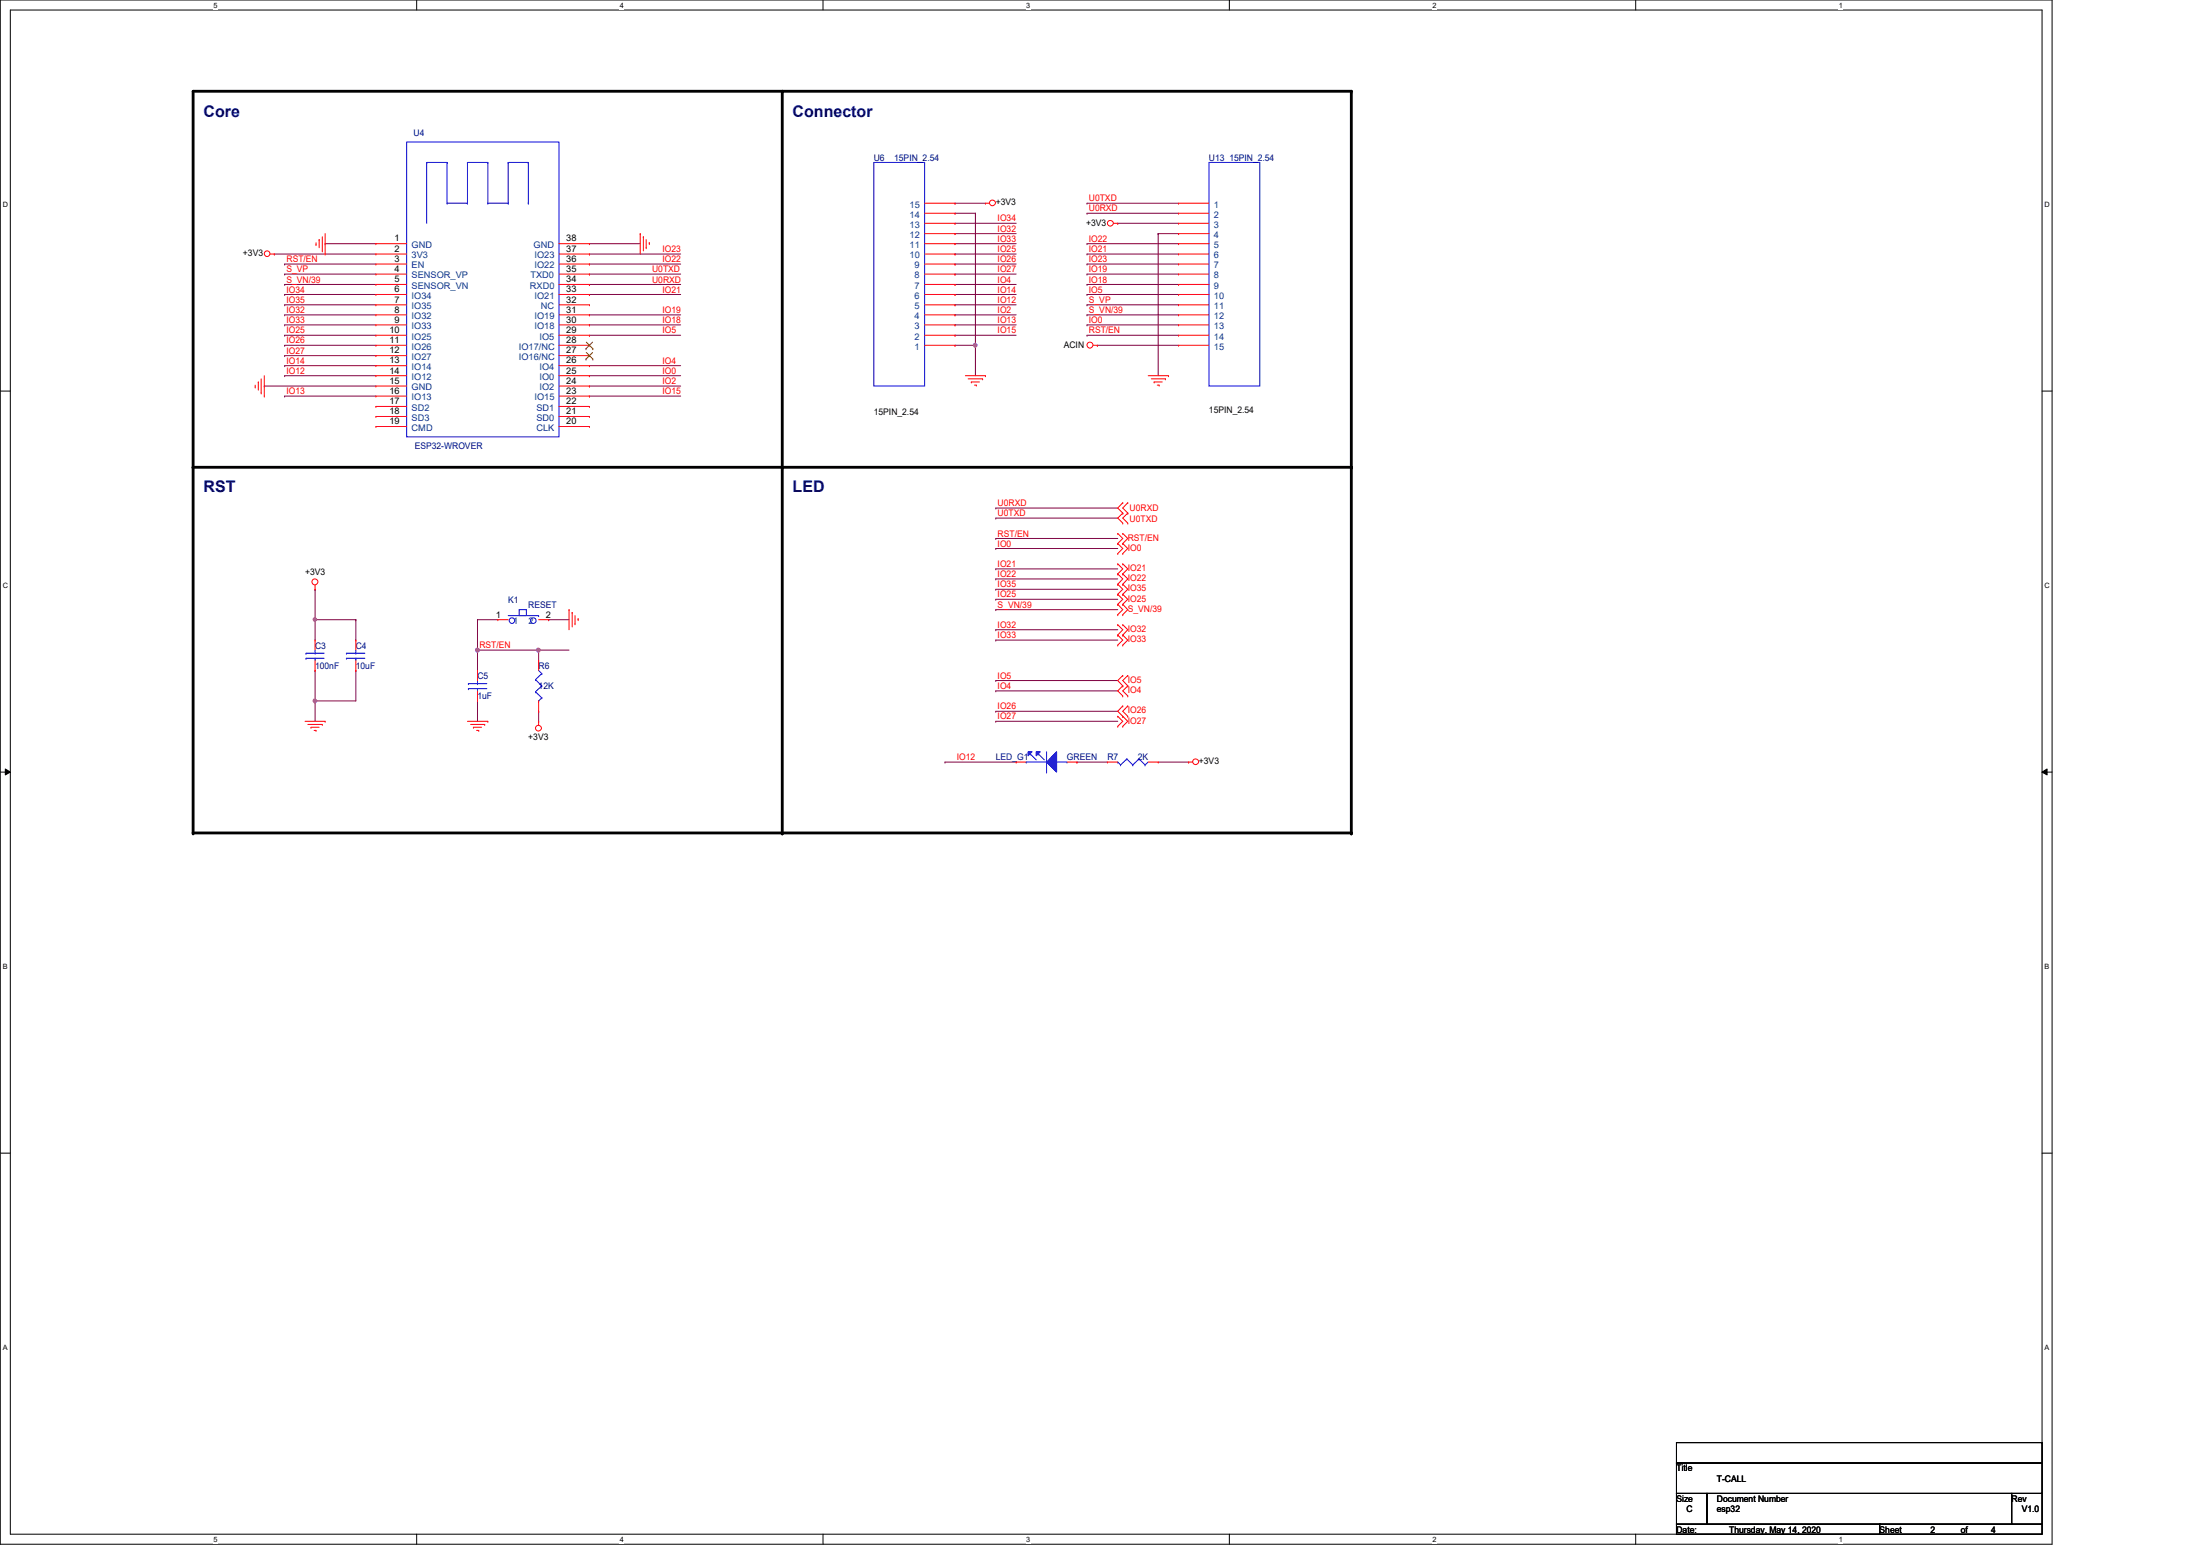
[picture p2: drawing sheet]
<svg xmlns="http://www.w3.org/2000/svg" width="297mm" height="210mm" viewBox="0 0 297 210" stroke-linecap="round" stroke-linejoin="round" font-family="sans-serif">
<path d="M0 0h277.1v208.4h-277.1zM1.4 1.4h274.3v205.7h-274.3z" fill="none" stroke="#000" stroke-width=".14"/>
<g fill="#fff">
<path d="M28.8 .1h.6v1.1h-.6z"/>
<path d="M28.8 207.2h.6v1.1h-.6z"/>
</g>
<path d="M56.3 0v1.4M56.3 207.1v1.3" fill="none" stroke="#000" stroke-width=".14"/>
<g fill="#fff">
<path d="M83.7 .1h.5v1.1h-.5z"/>
<path d="M83.7 207.2h.5v1.1h-.5z"/>
</g>
<path d="M111.1 0v1.4M111.1 207.1v1.3" fill="none" stroke="#000" stroke-width=".14"/>
<g fill="#fff">
<path d="M138.6 .1h.5v1.1h-.5z"/>
<path d="M138.6 207.2h.5v1.1h-.5z"/>
</g>
<path d="M166 0v1.4M166 207.1v1.3" fill="none" stroke="#000" stroke-width=".14"/>
<g fill="#fff">
<path d="M193.4 .1h.6v1.1h-.6z"/>
<path d="M193.4 207.2h.6v1.1h-.6z"/>
</g>
<path d="M220.8 0v1.4M220.8 207.1v1.3" fill="none" stroke="#000" stroke-width=".14"/>
<g fill="#fff">
<path d="M248.3 .1h.5v1.1h-.5z"/>
<path d="M248.3 207.2h.5v1.1h-.5z"/>
<path d="M.4 27.1h.7v1.1h-.7z"/>
<path d="M276.1 27.1h.7v1.1h-.7z"/>
<path d="M.4 78.5h.7v1.1h-.7z"/>
<path d="M276.1 78.5h.7v1.1h-.7z"/>
</g>
<path d="M0 52.8h1.4M275.7 52.8h1.4" fill="none" stroke="#000" stroke-width=".14"/>
<g fill="#fff">
<path d="M.4 129.9h.6v1.1h-.6z"/>
<path d="M276.1 129.9h.6v1.1h-.6z"/>
</g>
<path d="M0 104.2h1.4M.7 103.8l.7 .4-.7 .4zM275.7 104.2l.7-.4v.8zM275.7 104.2h1.4" fill="none" stroke="#000" stroke-width=".14"/>
<path d="M.7 103.8l.7 .4-.7 .4zM275.7 104.2l.7-.4v.8z" fill="#000"/>
<g fill="#fff">
<path d="M.4 181.4h.6v1.1h-.6z"/>
<path d="M276.1 181.4h.6v1.1h-.6z"/>
</g>
<path d="M0 155.7h1.4M275.7 155.7h1.4" fill="none" stroke="#000" stroke-width=".14"/>
<path d="M26.1 12.3h156.4v100.1h-156.4zM105.6 12.3v100.1M26.1 63.1h156.4" fill="none" stroke="#000" stroke-width=".38"/>
<g fill="#000">
<circle cx="105.6" cy="12.3" r=".19"/>
<circle cx="182.5" cy="12.3" r=".19"/>
<circle cx="26.1" cy="63.1" r=".19"/>
<circle cx="105.6" cy="63.1" r=".19"/>
<circle cx="182.5" cy="63.1" r=".19"/>
<circle cx="26.1" cy="112.4" r=".19"/>
<circle cx="105.6" cy="112.4" r=".19"/>
<circle cx="182.5" cy="112.4" r=".19"/>
</g>
<g fill="none" stroke="#7f003f" stroke-width=".14">
<path d="M37 34.3h.1M37 34.3h13.8M38.4 35.6h.1M38.4 37h.1M38.4 38.4h.1M38.4 39.8h.1M38.4 39.8h12.4M38.4 35.6h12.4M38.4 37h12.4M38.4 38.4h12.4M43.9 32.9h.1M43.9 32.9h6.9"/>
<path d="M79.6 32.9h.1M79.6 39.8h.1M79.6 37h.1M79.6 38.4h.1M79.6 34.3h.1M79.6 35.6h.1M79.6 32.9h6.8M79.6 39.8h12.3M79.6 35.6h12.3M79.6 34.3h12.3M79.6 37h12.3M79.6 38.4h12.3"/>
<path d="M35.7 52.1h.1M35.7 52.1h15.1M38.4 48h.1M38.4 46.6h.1M38.4 45.3h.1M38.4 53.5h.1M38.4 50.7h.1M38.4 49.4h.1M38.4 43.9h.1M38.4 41.1h.1M38.4 42.5h.1M38.4 50.7h12.4"/>
<path d="M38.4 48h12.4M38.4 46.6h12.4M38.4 45.3h12.4M38.4 42.5h12.4M38.4 43.9h12.4M38.4 49.4h12.4M38.4 53.5h12.4M38.4 41.1h12.4M79.6 50.7h.1M79.6 42.5h.1M79.6 43.9h.1M79.6 45.3h.1"/>
<path d="M79.6 52.1h.1M79.6 49.4h.1M79.6 53.5h.1M79.6 50.7h12.3M79.6 52.1h12.3M79.6 45.3h12.3M79.6 42.5h12.3M79.6 43.9h12.3M79.6 49.4h12.3M79.6 53.5h12.3M134.4 69.9h.1M134.4 68.6h.1"/>
<path d="M134.4 74h.1M134.4 72.7h.1M134.4 69.9h16.5M134.4 68.6h16.5M134.4 74h16.5M134.4 72.7h16.5M42.5 90.5h.1M42.5 90.5v4.1M127.6 102.9h.1M127.6 102.9h9.6M145.4 102.9h.1M145.4 102.9h4.1"/>
</g>
<path d="M42.3 94.4h.2l.2 .1v.3l-.2 .1-.2-.1z" fill-rule="evenodd" fill="#f0f"/>
<path d="M42.3 94.4h.2l.2 .1v.3l-.2 .1-.2-.1z" fill="none" stroke="#f0f" stroke-width=".14"/>
<path d="M42.5 94.6h.1M42.5 83.7h.1M42.5 83.7v2.7M48 90.5h.1M48 90.5v4.1h-5.5" fill="none" stroke="#7f003f" stroke-width=".14"/>
<path d="M42.3 83.5h.4l.1 .1-.1 .2-.2 .1-.2-.1z" fill-rule="evenodd" fill="#f0f"/>
<path d="M42.3 83.5h.4l.1 .1-.1 .2-.2 .1-.2-.1z" fill="none" stroke="#f0f" stroke-width=".14"/>
<g fill="none" stroke="#7f003f" stroke-width=".14">
<path d="M42.5 79.5h.1M42.5 79.5v4.2M134.4 78.1h.1M134.4 76.8h.1M134.4 79.5h.1M134.4 78.1h16.5M134.4 76.8h16.5M134.4 79.5h16.5M42.5 83.7h.1M42.5 94.6h.1M42.5 83.7h5.5M42.5 94.6v2.8"/>
<path d="M48 83.7h.1M48 83.7v2.7M72.7 87.8h.1M72.7 87.8v1.4M134.4 91.9h.1M134.4 93.3h.1M134.4 80.9h.1M134.4 82.3h.1M134.4 91.9h16.5M134.4 93.3h16.5M134.4 80.9h16.5M134.4 82.3h16.5"/>
</g>
<circle cx="72.7" cy="87.8" r=".26" fill="#f0f"/>
<circle cx="72.7" cy="87.8" r=".26" fill="none" stroke="#f0f" stroke-width=".14"/>
<path d="M64.5 83.7h.1M64.5 87.8h.1M64.5 94.6h.1M64.5 83.7v6.8M64.5 94.6v2.8M64.5 83.7h2.7M64.5 87.8h12.3M72.7 87.8h.1M74.1 83.7h.1M74.1 83.7h2.7" fill="none" stroke="#7f003f" stroke-width=".14"/>
<circle cx="64.5" cy="87.8" r=".26" fill="#f0f"/>
<circle cx="64.5" cy="87.8" r=".26" fill="none" stroke="#f0f" stroke-width=".14"/>
<g fill="none" stroke="#7f003f" stroke-width=".14">
<path d="M128.9 34.3h.1M128.9 35.6h.1M128.9 37h.1M128.9 38.4h.1M128.9 39.8h.1M128.9 34.3h8.3M128.9 35.6h8.3M128.9 37h8.3M128.9 38.4h8.3M128.9 39.8h8.3M146.8 35.6h.1M146.8 32.9h.1"/>
<path d="M146.8 28.8h.1M146.8 27.4h.1M146.8 35.6h12.3M146.8 32.9h12.3M146.8 28.8h12.3M146.8 27.4h12.3M150.9 30.1h.1M150.9 30.1h8.2M156.4 31.5h.1M156.4 31.5h2.7M128.9 45.3h.1M128.9 41.1h.1"/>
<path d="M128.9 42.5h.1M128.9 46.6h.1M128.9 45.3h8.3M128.9 46.6h2.8M128.9 41.1h8.3M128.9 42.5h8.3M131.7 46.6h.1M131.7 46.6v4.1M146.8 43.9h.1M146.8 43.9h12.3M148.2 46.6h.1M148.2 46.6h10.9"/>
<path d="M72.7 96h.1M72.7 96v1.4M134.4 97.4h.1M134.4 96h.1M134.4 85h.1M134.4 86.4h.1M134.4 97.4h16.5M134.4 96h16.5M134.4 85h16.5M134.4 86.4h16.5"/>
</g>
<path d="M131.5 46.4h.2l.2 .1-.1 .3-.1 .1-.2-.1z" fill-rule="evenodd" fill="#f0f"/>
<path d="M131.5 46.4h.2l.2 .1-.1 .3-.1 .1-.2-.1z" fill="none" stroke="#f0f" stroke-width=".14"/>
<g fill="none" stroke="#7f003f" stroke-width=".14">
<path d="M128.9 27.4h.1M128.9 28.8h.1M128.9 31.5h.1M128.9 32.9h.1M128.9 30.1h.1M128.9 27.4h4.2M128.9 28.8h2.8M128.9 31.5h8.3M128.9 32.9h8.3M128.9 30.1h8.3M131.7 28.8h.1M131.7 28.8v17.8"/>
<path d="M146.8 34.3h.1M146.8 37h.1M146.8 39.8h.1M146.8 38.4h.1M146.8 34.3h12.3M146.8 37h12.3M146.8 39.8h12.3M146.8 38.4h12.3M156.4 31.5h.1M156.4 31.5v19.2M128.9 43.9h.1M128.9 43.9h8.3"/>
<path d="M146.8 41.1h.1M146.8 42.5h.1M146.8 45.3h.1M146.8 41.1h12.3M146.8 42.5h12.3M146.8 45.3h12.3M156.4 102.9h4.1M160.5 102.9h.1"/>
</g>
<g fill="none" stroke="#f00" stroke-width=".14">
<path d="M36.5 34.3h.5M37 34.3h.1M42.7 33h.1M42.7 32.8v.2M43.1 32.3h.1M43.1 32.3v1.1M43.5 33.9h.1M43.5 32v1.9M43.9 34.3h.1M43.9 31.5v2.8M86.4 31.5h.1M86.4 31.5v2.8"/>
<path d="M86.9 32h.1M86.9 32v1.9M87.2 33.4h.1M87.2 32.3v1.1M87.7 32.8h.1M87.7 32.8v.2M133.1 27.4h.1M133.1 27.4h.5M150.4 30.1h.5M150.9 30.1h.1M34.5 52.2h.1M34.5 52v.2"/>
<path d="M34.9 51.6h.1M34.9 51.6v1.1M35.3 53h.1M35.3 51.1v1.9M35.7 53.5h.1M35.7 50.7v2.8M130.3 50.7h2.8M130.7 51.1h2M131.1 51.6h.1M131.1 51.6h1.1M131.6 52h.2M131.8 52h.1"/>
<path d="M132.7 51.1h.1M133.1 50.7h.1M147.6 46.6h.6M148.2 46.6h.1M155 50.7h2.8M155.4 51.1h1.9M155.8 51.6h.1M155.8 51.6h1.1M156.2 52h.3M156.5 52h.1M157.3 51.1h.1M157.8 50.7h.1"/>
<path d="M42.5 79.5h.1M42.5 79v.5M150.9 74.7h.1M150.9 73.4h.1M150.9 72h.1M150.9 78.9h.1M150.9 77.5h.1M150.9 76.1h.1M150.9 73.4l.7 .6-.7 .7M150.9 72l.7 .7-.7 .7M150.9 77.5l.7 .6-.7 .8M150.9 76.1l.7 .7-.7 .7"/>
<path d="M150.9 78.9l.7 .6-.7 .7M151.6 67.9h.1M151.6 69.3h.1M151.6 70.6h.1M151.6 74.7h.1M151.6 73.4h.1M151.6 72h.1M151.6 78.9h.1M151.6 77.5h.1M151.6 76.1h.1M151.6 67.9l-.7 .7 .7 .7M151.6 69.3l-.7 .6 .7 .7"/>
<path d="M151.6 73.4l.7 .6-.7 .7M151.6 72l.7 .7-.7 .7M151.6 77.5l.7 .6-.7 .8M151.6 76.1l.7 .7-.7 .7M151.6 78.9l.7 .6-.7 .7M152.3 69.3h.1M152.3 67.9h.1M152.3 70.6h.1M152.3 67.9l-.7 .7 .7 .7M152.3 69.3l-.7 .6 .7 .7M41.2 97.4h2.7M41.6 97.8h1.9"/>
<path d="M42 98.2h.1M42 98.2h1.1M42.4 98.6h.3M42.7 98.6h.1M43.5 97.8h.1M43.9 97.4h.1M63.1 97.4h2.8M63.5 97.8h1.9M63.9 98.2h.1M63.9 98.2h1.1M64.3 98.6h.3M64.6 98.6h.1"/>
<path d="M65.4 97.8h.1M65.9 97.4h.1M72.7 97.4h.1M72.7 97.4v.5M76.8 82.3h.1M76.8 82.3v2.7M77.3 82.7h.1M77.3 82.7v1.9M77.6 84.2h.1M77.6 83.1v1.1M78.1 83.5h.1M78.1 83.5v.3"/>
<path d="M150.9 80.2h.1M150.9 81.6h.1M150.9 83h.1M150.9 98h.1M150.9 96.7h.1M150.9 85.7h.1M150.9 84.3h.1M150.9 87.1h.1M150.9 80.2l.7 .7-.7 .7M150.9 81.6l.7 .7-.7 .7M150.9 96.7l.7 .7-.7 .6M150.9 84.3l.7 .7-.7 .7"/>
<path d="M150.9 85.7l.7 .7-.7 .7M151.6 80.2h.1M151.6 81.6h.1M151.6 83h.1M151.6 98h.1M151.6 96.7h.1M151.6 92.6h.1M151.6 93.9h.1M151.6 91.2h.1M151.6 95.3h.1M151.6 85.7h.1M151.6 84.3h.1"/>
<path d="M151.6 87.1h.1M151.6 80.2l.7 .7-.7 .7M151.6 81.6l.7 .7-.7 .7M151.6 95.3l-.7 .7 1.4 1.4-.7 .6M151.6 92.6l-.7 .7 .7 .6M151.6 91.2l-.7 .7 .7 .7M151.6 84.3l.7 .7-.7 .7M151.6 85.7l.7 .7-.7 .7M152.3 93.9h.1M152.3 92.6h.1M152.3 91.2h.1M152.3 96.7h.1"/>
<path d="M152.3 95.3h.1M152.3 92.6l-.7 .7 .7 .6M152.3 91.2l-.7 .7 .7 .7M152.3 95.3l-.7 .7 .7 .7M160.5 102.9h.1M160.5 102.9h.5"/>
<circle cx="36.1" cy="34.2" r=".38"/>
<circle cx="134" cy="27.4" r=".39"/>
<circle cx="149.9" cy="30.1" r=".39"/>
<circle cx="147.2" cy="46.6" r=".4"/>
<circle cx="42.5" cy="78.5" r=".4"/>
<circle cx="72.7" cy="98.3" r=".39"/>
<circle cx="161.4" cy="102.8" r=".39"/>
</g>
<path d="M226.4 194.7h49.3v2.8h-49.3zM226.4 197.5h49.3v4.1h-49.3zM226.4 201.6h4.1v4.1h-4.1zM226.4 205.7h27.4v1.4h-27.4zM230.5 201.6h41.1v4.1h-41.1zM253.8 205.7h21.9v1.4h-21.9zM271.6 201.6h4.1v4.1h-4.1z" fill="none" stroke="#000" stroke-width=".14"/>
<path d="M142.7 101.5v2.7l-1.4-1.3z" fill="#00f"/>
<path d="M142.7 101.5v2.7l-1.4-1.3z" fill="none" stroke="#00f" stroke-width=".14"/>
<path d="M139.9 101.5h.6l-.6 .5z" fill="#00f"/>
<path d="M139.9 101.5h.6l-.6 .5z" fill="none" stroke="#00f" stroke-width=".14"/>
<path d="M138.8 101.5h.6l-.6 .5z" fill="#00f"/>
<g fill="none" stroke="#00f" stroke-width=".14">
<path d="M54.9 19.2h20.6v39.8h-20.6zM57.6 21.9h.1M57.6 21.9v8.2M57.6 21.9h2.8M60.4 21.9h.1M60.4 27.4h.1M60.4 21.9v5.5M60.4 27.4h2.7M63.1 27.4h.1M63.1 21.9h.1M63.1 21.9h2.8M63.1 21.9v5.5"/>
<path d="M65.9 21.9h.1M65.9 27.4h.1M65.9 27.4h2.7M65.9 21.9v5.5M68.6 27.4h.1M68.6 21.9h.1M68.6 21.9h2.7M68.6 21.9v5.5M71.3 21.9h.1M71.3 27.4h.1M71.3 21.9v5.5M118 21.9h6.8v30.2h-6.8z"/>
<path d="M163.2 21.9h6.9v30.2h-6.9zM41.3 88.2h.1M41.3 88.9h.1M41.3 88.2h2.5M41.3 88.9h2.5M42.5 88.9h.1M42.5 88.2h.1M42.5 87.8v.4M42.5 88.9v.3M46.8 88.2h.1M46.8 88.9h.1M46.8 88.2h2.5"/>
<path d="M46.8 88.9h2.5M48 88.9h.1M48 88.2h.1M48 87.8v.4M48 88.9v.3M63.2 92.3h.1M63.2 93h.1M63.2 92.3h2.5M63.2 93h2.5M64.5 93h.1M64.5 92.3h.1M64.5 91.9v.4"/>
<path d="M64.5 93v.3M68.6 83.1h4.1M70.1 82.3h1v.8h-1zM72.3 91.7h.1M72.3 93.4h.1M72.3 91.7l.8 .9M72.3 93.4l.8 .8M72.7 94.6h.1M72.7 83.1h.1M72.7 90.5l.4 .4M73.1 90.9h.1M73.1 92.6h.1"/>
<path d="M73.1 94.2h.1M73.1 90.9l-.8 .8M73.1 92.6l-.8 .8M73.1 94.2l-.4 .4M138.6 102.9h.1M138.6 102.9h2.7M138.8 101.5h.6l-.6 .5zM139.1 101.8h.1M139.1 101.8l.8 .8M140.2 101.8h.1M140.2 101.8l.8 .8M141.3 104.2h.1"/>
<path d="M141.3 101.5v2.7M142.7 102.9h1.4M144.1 102.9h.1M150.9 102.9h.1M150.9 102.9l.4 .4M151.3 103.3h.1M152.1 102.4h.1M152.1 102.4l.8 .9M152.1 102.4l-.8 .9M152.9 103.3h.1M153.8 102.4h.1M153.8 102.4l.8 .9"/>
<path d="M153.8 102.4l-.9 .9M154.6 103.3h.1M155 102.9l-.4 .4"/>
<circle cx="69.1" cy="83.8" r=".38"/>
<circle cx="72" cy="83.8" r=".38"/>
</g>
<g fill="none" stroke="#f00" stroke-width=".14">
<path d="M50.8 32.9h.1M50.8 34.3h.1M50.8 35.6h.1M50.8 37h.1M50.8 38.4h.1M50.8 39.8h.1M50.8 32.9h4.1M50.8 34.3h4.1M50.8 35.6h4.1M50.8 37h4.1M50.8 38.4h4.1M50.8 39.8h4.1"/>
<path d="M75.5 32.9h4.1M75.5 34.3h4.1M75.5 35.6h4.1M75.5 37h4.1M75.5 38.4h4.1M75.5 39.8h4.1M79.6 32.9h.1M79.6 34.3h.1M79.6 35.6h.1M79.6 37h.1M79.6 38.4h.1M79.6 39.8h.1"/>
<path d="M124.8 32.9h4.1M124.8 34.3h4.1M124.8 35.6h4.1M124.8 37h4.1M124.8 38.4h4.1M124.8 39.8h4.1M124.8 27.4h4.1M124.8 28.8h4.1M124.8 30.1h4.1M124.8 31.5h4.1M128.9 39.8h.1M128.9 38.4h.1"/>
<path d="M128.9 37h.1M128.9 35.6h.1M128.9 34.3h.1M128.9 32.9h.1M128.9 31.5h.1M128.9 30.1h.1M128.9 28.8h.1M128.9 27.4h.1M159.1 27.4h.1M159.1 28.8h.1M159.1 30.1h.1M159.1 31.5h.1"/>
<path d="M159.1 32.9h.1M159.1 34.3h.1M159.1 35.6h.1M159.1 37h.1M159.1 38.4h.1M159.1 39.8h.1M159.1 32.9h4.1M159.1 34.3h4.1M159.1 35.6h4.1M159.1 37h4.1M159.1 38.4h4.1M159.1 39.8h4.1"/>
<path d="M159.1 27.4h4.1M159.1 28.8h4.1M159.1 30.1h4.1M159.1 31.5h4.1M50.8 41.1h.1M50.8 42.5h.1M50.8 43.9h.1M50.8 45.3h.1M50.8 46.6h.1M50.8 48h.1M50.8 49.4h.1M50.8 50.7h.1"/>
<path d="M50.8 52.1h.1M50.8 53.5h.1M50.8 54.9h.1M50.8 56.2h.1M50.8 57.6h.1M50.8 41.1h4.1M50.8 42.5h4.1M50.8 43.9h4.1M50.8 45.3h4.1M50.8 46.6h4.1M50.8 48h4.1M50.8 49.4h4.1"/>
<path d="M50.8 50.7h4.1M50.8 52.1h4.1M50.8 53.5h4.1M50.8 54.9h4.1M50.8 56.2h4.1M50.8 57.6h4.1M75.5 41.1h4.1M75.5 42.5h4.1M75.5 43.9h4.1M75.5 45.3h4.1M75.5 46.6h4.1M75.5 48h4.1"/>
<path d="M75.5 49.4h4.1M75.5 50.7h4.1M75.5 52.1h4.1M75.5 53.5h4.1M75.5 54.9h4.1M75.5 56.2h4.1M75.5 57.6h4.1M79.6 41.1h.1M79.6 42.5h.1M79.6 43.9h.1M79.6 45.3h.1M79.6 46.6h.1"/>
<path d="M79.6 48h.1M79.6 49.4h.1M79.6 50.7h.1M79.6 52.1h.1M79.6 54.9h.1M79.6 56.2h.1M79.6 57.6h.1M79.6 53.5h.1M124.8 41.1h4.1M124.8 42.5h4.1M124.8 43.9h4.1M124.8 45.3h4.1"/>
<path d="M124.8 46.6h4.1M128.9 46.6h.1M128.9 45.3h.1M128.9 43.9h.1M128.9 42.5h.1M128.9 41.1h.1M159.1 41.1h.1M159.1 42.5h.1M159.1 43.9h.1M159.1 45.3h.1M159.1 46.6h.1M159.1 41.1h4.1"/>
<path d="M159.1 42.5h4.1M159.1 43.9h4.1M159.1 45.3h4.1M159.1 46.6h4.1M42.5 90.5h.1M42.5 86.4h.1M42.5 86.4v1.4M42.5 89.2v1.3M48 90.5h.1M48 86.4h.1M48 86.4v1.4M48 89.2v1.3"/>
<path d="M64.5 94.6h.1M64.5 90.5h.1M64.5 90.5v1.4M64.5 93.3v1.3M67.2 83.7h.1M67.2 83.7h1.4M72.7 89.2h.1M72.7 96h.1M72.7 89.2v1.3M72.7 94.6v1.4M72.7 83.7h1.4M74.1 83.7h.1"/>
<path d="M137.2 102.9h.1M137.2 102.9h1.4M144.1 102.9h1.3M145.4 102.9h.1M149.5 102.9h.1M149.5 102.9h1.4M155 102.9h1.4M156.4 102.9h.1"/>
</g>
<path d="M79.1 47.1h.1M79.1 48.5h.1M79.2 46.2l.8 .9M79.2 47.6l.8 .9M80 46.2l-.9 .9M80 47.6l-.9 .9M80 47.1h.1M80 48.5h.1" fill="none" stroke="#7f3f00" stroke-width=".14"/>
<path d="M42.3 94.4h.2l.2 .1v.3l-.2 .1-.2-.1z" fill-rule="evenodd" fill="#f0f"/>
<path d="M42.3 94.4h.2l.2 .1v.3l-.2 .1-.2-.1z" fill="none" stroke="#f0f" stroke-width=".14"/>
<path d="M42.3 83.5h.4l.1 .1-.1 .2-.2 .1-.2-.1z" fill-rule="evenodd" fill="#f0f"/>
<path d="M42.3 83.5h.4l.1 .1-.1 .2-.2 .1-.2-.1z" fill="none" stroke="#f0f" stroke-width=".14"/>
<circle cx="72.7" cy="87.8" r=".26" fill="#f0f"/>
<circle cx="72.7" cy="87.8" r=".26" fill="none" stroke="#f0f" stroke-width=".14"/>
<circle cx="64.5" cy="87.8" r=".26" fill="#f0f"/>
<circle cx="64.5" cy="87.8" r=".26" fill="none" stroke="#f0f" stroke-width=".14"/>
<path d="M131.5 46.4h.2l.2 .1-.1 .3-.1 .1-.2-.1z" fill-rule="evenodd" fill="#f0f"/>
<path d="M131.5 46.4h.2l.2 .1-.1 .3-.1 .1-.2-.1z" fill="none" stroke="#f0f" stroke-width=".14"/>
<g font-size="2.2" fill="#00007f">
<text x="27.5" y="15.7">Core</text>
<text x="107" y="15.7">Connector</text>
<text x="27.5" y="66.5">RST</text>
<text x="107" y="66.5">LED</text>
</g>
<g font-size="1.2" fill="#00007f">
<text x="55.8" y="18.4">U4</text>
<text x="118" y="21.7">U6</text>
<text x="120.7" y="21.7">15PIN_2.54</text>
<text x="163.2" y="21.7">U13 15PIN_2.54</text>
<text x="56" y="60.7">ESP32-WROVER</text>
<text x="68.6" y="81.4">K1</text>
<text x="71.3" y="82">RESET</text>
<text x="42.5" y="87.5">C3</text>
<text x="48" y="87.5">C4</text>
<text x="42.5" y="90.3">100nF</text>
<text x="48" y="90.3">10uF</text>
<text x="64.5" y="91.7">C5</text>
<text x="64.5" y="94.4">1uF</text>
<text x="72.7" y="90.3">R6</text>
<text x="72.7" y="93">12K</text>
<text x="134.4" y="102.6">LED_G1</text>
<text x="144.1" y="102.6">GREEN</text>
<text x="149.5" y="102.6">R7</text>
<text x="153.6" y="102.6">2K</text>
</g>
<g font-size="1.2" fill="#003f7f">
<text x="122.8" y="29.4">14</text>
<text x="122.8" y="28">15</text>
<text x="163.9" y="28">1</text>
<text x="163.9" y="29.4">2</text>
<text x="55.6" y="33.5">GND</text>
<text x="55.6" y="34.9">3V3</text>
<text x="72" y="33.5">GND</text>
<text x="72.2" y="34.9">IO23</text>
<text x="122.8" y="34.9">10</text>
<text x="122.8" y="33.5">11</text>
<text x="122.8" y="32.1">12</text>
<text x="122.8" y="30.7">13</text>
<text x="163.9" y="30.7">3</text>
<text x="163.9" y="32.1">4</text>
<text x="163.9" y="33.5">5</text>
<text x="163.9" y="34.9">6</text>
<text x="55.6" y="36.2">EN</text>
<text x="55.6" y="37.6">SENSOR_VP</text>
<text x="55.6" y="39">SENSOR_VN</text>
<text x="55.6" y="40.3">IO34</text>
<text x="55.6" y="41.7">IO35</text>
<text x="71.5" y="39">RXD0</text>
<text x="71.6" y="37.6">TXD0</text>
<text x="72.2" y="36.2">IO22</text>
<text x="72.2" y="40.3">IO21</text>
<text x="73" y="41.7">NC</text>
<text x="123.5" y="41.7">5</text>
<text x="123.5" y="40.3">6</text>
<text x="123.5" y="39">7</text>
<text x="123.5" y="37.6">8</text>
<text x="123.5" y="36.2">9</text>
<text x="163.9" y="36.2">7</text>
<text x="163.9" y="37.6">8</text>
<text x="163.9" y="39">9</text>
<text x="163.9" y="40.3">10</text>
<text x="163.9" y="41.7">11</text>
<text x="55.6" y="43.1">IO32</text>
<text x="55.6" y="44.4">IO33</text>
<text x="55.6" y="45.8">IO25</text>
<text x="55.6" y="47.2">IO26</text>
<text x="70.1" y="47.2">IO17/NC</text>
<text x="72.2" y="43.1">IO19</text>
<text x="72.2" y="44.4">IO18</text>
<text x="72.9" y="45.8">IO5</text>
<text x="123.5" y="47.2">1</text>
<text x="123.5" y="45.8">2</text>
<text x="123.5" y="44.4">3</text>
<text x="123.5" y="43.1">4</text>
<text x="163.9" y="43.1">12</text>
<text x="163.9" y="44.4">13</text>
<text x="163.9" y="45.8">14</text>
<text x="163.9" y="47.2">15</text>
<text x="55.6" y="48.6">IO27</text>
<text x="55.6" y="50">IO14</text>
<text x="55.6" y="51.3">IO12</text>
<text x="55.6" y="52.7">GND</text>
<text x="70.1" y="48.6">IO16/NC</text>
<text x="72.9" y="50">IO4</text>
<text x="72.9" y="51.3">IO0</text>
<text x="72.9" y="52.7">IO2</text>
<text x="55.6" y="54.1">IO13</text>
<text x="55.6" y="55.5">SD2</text>
<text x="55.6" y="56.8">SD3</text>
<text x="55.6" y="58.2">CMD</text>
<text x="72.2" y="54.1">IO15</text>
<text x="72.4" y="55.5">SD1</text>
<text x="72.4" y="56.8">SD0</text>
<text x="72.4" y="58.2">CLK</text>
<text x="69.3" y="84.2">1</text>
<text x="71.4" y="84.2">2</text>
</g>
<g font-size="1.2">
<text x="134.4" y="27.7">+3V3</text>
<text x="32.8" y="34.6">+3V3</text>
<text x="53.3" y="32.6">1</text>
<text x="53.3" y="34">2</text>
<text x="53.3" y="35.3">3</text>
<text x="76.5" y="32.6">38</text>
<text x="76.5" y="34">37</text>
<text x="76.5" y="35.3">36</text>
<text x="146.6" y="30.5">+3V3</text>
<text x="53.3" y="36.7">4</text>
<text x="53.3" y="38.1">5</text>
<text x="53.3" y="39.5">6</text>
<text x="53.3" y="40.9">7</text>
<text x="76.5" y="36.7">35</text>
<text x="76.5" y="38.1">34</text>
<text x="76.5" y="39.5">33</text>
<text x="76.5" y="40.9">32</text>
<text x="52.6" y="45">10</text>
<text x="52.6" y="46.3">11</text>
<text x="52.6" y="47.7">12</text>
<text x="53.3" y="42.2">8</text>
<text x="53.3" y="43.6">9</text>
<text x="76.5" y="42.2">31</text>
<text x="76.5" y="43.6">30</text>
<text x="76.5" y="45">29</text>
<text x="76.5" y="46.3">28</text>
<text x="76.5" y="47.7">27</text>
<text x="143.6" y="46.9">ACIN</text>
<text x="52.6" y="49.1">13</text>
<text x="52.6" y="50.4">14</text>
<text x="52.6" y="51.8">15</text>
<text x="52.6" y="53.2">16</text>
<text x="76.5" y="49.1">26</text>
<text x="76.5" y="50.4">25</text>
<text x="76.5" y="51.8">24</text>
<text x="76.5" y="53.2">23</text>
<text x="52.6" y="54.6">17</text>
<text x="52.6" y="55.9">18</text>
<text x="52.6" y="57.3">19</text>
<text x="76.5" y="54.6">22</text>
<text x="76.5" y="55.9">21</text>
<text x="76.5" y="57.3">20</text>
<text x="118" y="56">15PIN_2.54</text>
<text x="163.2" y="55.7">15PIN_2.54</text>
<text x="41.2" y="77.7">+3V3</text>
<text x="67" y="83.4">1</text>
<text x="73.7" y="83.4">2</text>
<text x="71.3" y="99.9">+3V3</text>
<text x="161.9" y="103.2">+3V3</text>
<text x="226.4" y="198.6">Title</text>
<text x="226.4" y="202.7">Size</text>
<text x="231.8" y="202.7">Document Number</text>
<text x="231.8" y="200">T-CALL</text>
<text x="271.6" y="202.7">Rev</text>
<text x="226.4" y="206.9">Date:</text>
<text x="227.7" y="204.1">C</text>
<text x="231.8" y="204.1">esp32</text>
<text x="233.5" y="206.9">Thursday, May 14, 2020</text>
<text x="253.8" y="206.9">Sheet</text>
<text x="260.6" y="206.9">2</text>
<text x="264.7" y="206.9">of</text>
<text x="268.9" y="206.9">4</text>
<text x="273" y="204.1">V1.0</text>
</g>
<g font-size="1.2" fill="#f00">
<text x="134.7" y="29.9">IO34</text>
<text x="147" y="28.5">U0RXD</text>
<text x="147" y="27.2">U0TXD</text>
<text x="38.7" y="35.4">RST/EN</text>
<text x="89.4" y="34">IO23</text>
<text x="89.4" y="35.4">IO22</text>
<text x="134.7" y="34">IO25</text>
<text x="134.7" y="35.4">IO26</text>
<text x="134.7" y="31.3">IO32</text>
<text x="134.7" y="32.6">IO33</text>
<text x="147" y="35.4">IO23</text>
<text x="147" y="32.6">IO22</text>
<text x="147" y="34">IO21</text>
<text x="38.7" y="36.7">S_VP</text>
<text x="38.7" y="38.1">S_VN/39</text>
<text x="38.7" y="39.5">IO34</text>
<text x="38.7" y="40.9">IO35</text>
<text x="88.1" y="36.7">U0TXD</text>
<text x="88.1" y="38.1">U0RXD</text>
<text x="89.4" y="39.5">IO21</text>
<text x="134.7" y="36.7">IO27</text>
<text x="134.7" y="38.1">IO4</text>
<text x="134.7" y="39.5">IO14</text>
<text x="134.7" y="40.9">IO12</text>
<text x="147" y="40.9">S_VP</text>
<text x="147" y="36.7">IO19</text>
<text x="147" y="39.5">IO5</text>
<text x="147" y="38.1">IO18</text>
<text x="38.7" y="47.8">IO27</text>
<text x="38.7" y="46.4">IO26</text>
<text x="38.7" y="45">IO25</text>
<text x="38.7" y="43.6">IO33</text>
<text x="38.7" y="42.2">IO32</text>
<text x="89.4" y="42.2">IO19</text>
<text x="89.4" y="43.6">IO18</text>
<text x="89.4" y="45">IO5</text>
<text x="134.7" y="45">IO15</text>
<text x="134.7" y="42.2">IO2</text>
<text x="134.7" y="43.6">IO13</text>
<text x="147" y="43.6">IO0</text>
<text x="147" y="42.2">S_VN/39</text>
<text x="147" y="45">RST/EN</text>
<text x="38.7" y="53.2">IO13</text>
<text x="38.7" y="50.5">IO12</text>
<text x="38.7" y="49.1">IO14</text>
<text x="89.4" y="50.5">IO0</text>
<text x="89.4" y="51.9">IO2</text>
<text x="89.4" y="49.1">IO4</text>
<text x="89.4" y="53.2">IO15</text>
<text x="134.7" y="69.7">U0TXD</text>
<text x="134.7" y="68.3">U0RXD</text>
<text x="152.5" y="69">U0RXD</text>
<text x="152.5" y="70.4">U0TXD</text>
<text x="134.7" y="73.8">IO0</text>
<text x="134.7" y="72.4">RST/EN</text>
<text x="134.7" y="77.9">IO22</text>
<text x="134.7" y="76.5">IO21</text>
<text x="152.3" y="74.4">IO0</text>
<text x="152.3" y="73">RST/EN</text>
<text x="152.3" y="77.1">IO21</text>
<text x="134.7" y="79.3">IO35</text>
<text x="134.7" y="80.6">IO25</text>
<text x="134.7" y="82">S_VN/39</text>
<text x="152.3" y="78.5">IO22</text>
<text x="152.3" y="79.8">IO35</text>
<text x="152.3" y="81.2">IO25</text>
<text x="152.3" y="82.6">S_VN/39</text>
<text x="64.7" y="87.5">RST/EN</text>
<text x="134.7" y="84.8">IO32</text>
<text x="134.7" y="86.1">IO33</text>
<text x="152.3" y="85.3">IO32</text>
<text x="152.3" y="86.7">IO33</text>
<text x="134.7" y="91.6">IO5</text>
<text x="134.7" y="93">IO4</text>
<text x="134.7" y="95.8">IO26</text>
<text x="152.3" y="93.6">IO4</text>
<text x="152.3" y="92.2">IO5</text>
<text x="134.7" y="97.1">IO27</text>
<text x="152.3" y="97.7">IO27</text>
<text x="152.3" y="96.3">IO26</text>
<text x="129.2" y="102.6">IO12</text>
</g>
<g font-size="1">
<text x="28.8" y="1">5</text>
<text x="83.7" y="1">4</text>
<text x="138.6" y="1">3</text>
<text x="193.4" y="1">2</text>
<text x="248.3" y="1">1</text>
<text x=".4" y="27.9">D</text>
<text x="276.1" y="27.9">D</text>
<text x=".4" y="79.4">C</text>
<text x="276.1" y="79.4">C</text>
<text x=".4" y="130.8">B</text>
<text x="276.1" y="130.8">B</text>
<text x=".4" y="182.2">A</text>
<text x="276.1" y="182.2">A</text>
<text x="28.8" y="208.1">5</text>
<text x="83.7" y="208.1">4</text>
<text x="138.6" y="208.1">3</text>
<text x="193.4" y="208.1">2</text>
<text x="248.3" y="208.1">1</text>
</g>
</svg>
